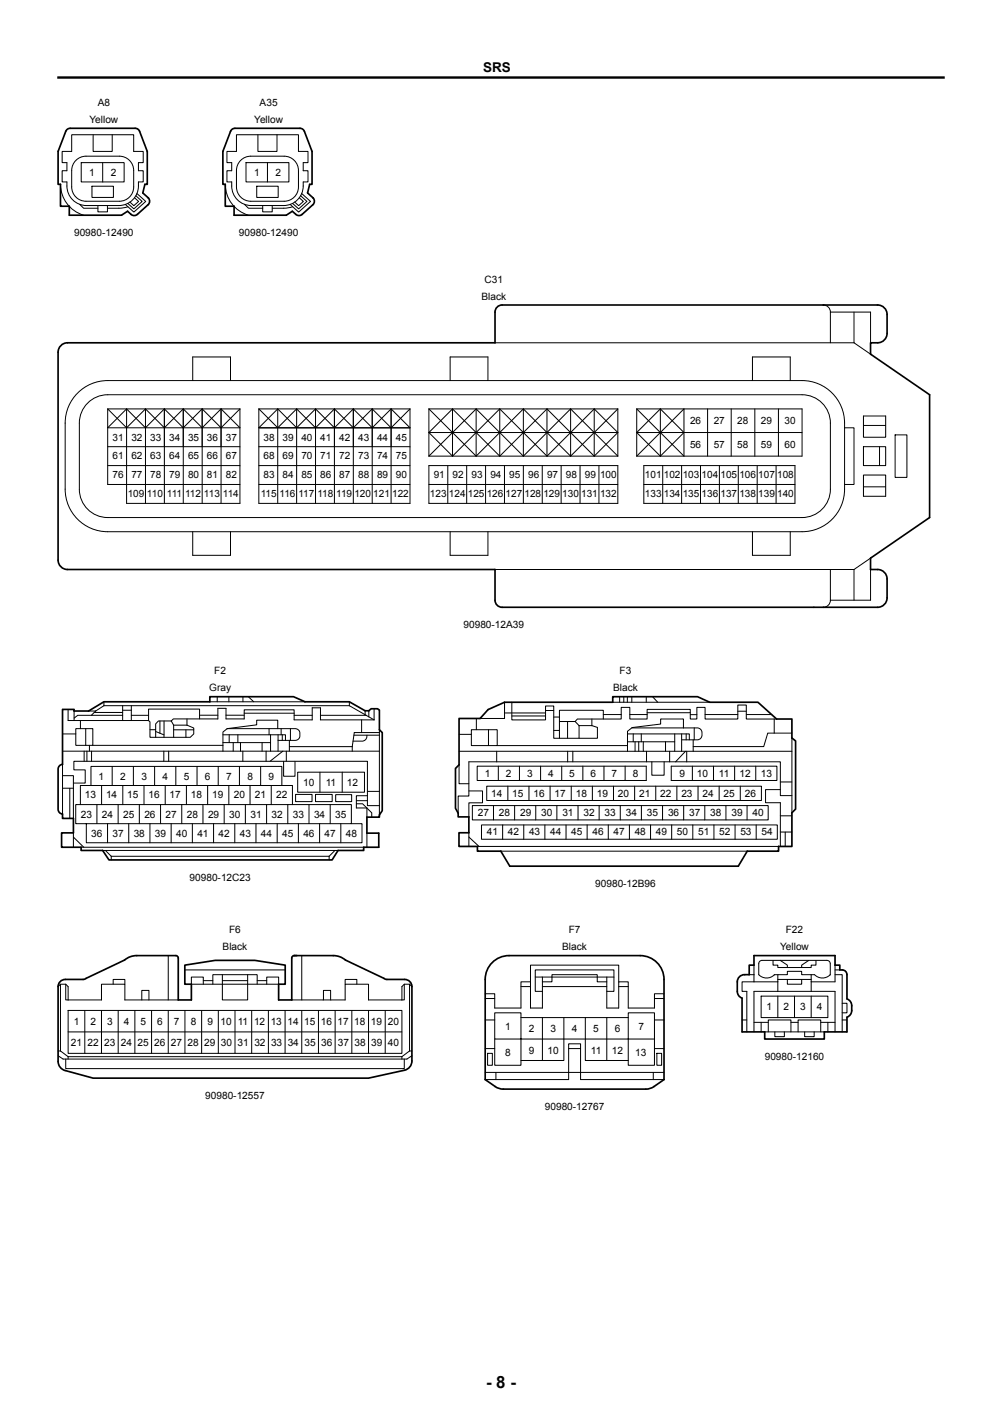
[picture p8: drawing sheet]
<svg xmlns="http://www.w3.org/2000/svg" width="210mm" height="297mm" viewBox="0 0 210 297" stroke-linecap="round" stroke-linejoin="round" font-family="sans-serif">
<g fill="none" stroke="#000" stroke-width=".21">
<path d="M12.7 38.6a6.8 6.8 0 0 0 4.8 6.5M15 28.2h13v3.5h2v2.4h-1v1.7h1v2.3h-1a4.2 4.2 0 0 1-4.1 5h-6.8a4.2 4.2 0 0 1-4.1-5h-1v-2.3h1v-1.7h-1v-2.4h2zM15.7 33.9a2.99 2.99 0 0 1 2.3-1.2h7a3 3 0 0 1 3 3v3.5a3 3 0 0 1-3 3h-7a3 3 0 0 1-3-3l.1-4.2zM17 34.1h9v4h-9zM19.3 39h4.5v2.4h-4.5zM19.5 28.2v3.5h4v-3.5M21.5 34.1v4M47.2 38.6a6.8 6.8 0 0 0 4.9 6.5M49.6 28.2h13v3.5h2v2.4h-1v1.7h1v2.3h-1a4.2 4.2 0 0 1-4.1 5h-6.8a4.2 4.2 0 0 1-4.1-5h-1v-2.3h1v-1.7h-1v-2.4h2zM50.2 33.9a2.99 2.99 0 0 1 2.4-1.2h7a3 3 0 0 1 3 3v3.5a3 3 0 0 1-3 3h-7a3 3 0 0 1-3-3v-4.2zM51.6 34.1h9v4h-9zM53.8 39h4.5v2.4h-4.5z"/>
<path d="M54.1 28.2v3.5h4v-3.5M56.1 34.1v4M16.7 42.8l.8 .8h3M20.5 43.1v1.3h2v-1.3M26.8 43.3l-1.5 .3h-2.8M28.2 41.4l.8 .8-.9 .9-.9-.7M28.5 41l1.3 1.2-1.7 1.6-1.3-1.2M28.7 40.6l1.8 1.6-2.4 2.3-1.8-1.6M51.2 42.8l.9 .8h3M55.1 43.1v1.3h2v-1.3M61.3 43.3l-1.5 .3h-2.7M62.7 41.4l.9 .8-1 .9-.8-.7"/>
<path d="M63 41l1.3 1.2-1.7 1.6-1.3-1.2M63.2 40.6l1.9 1.6-2.5 2.3-1.8-1.6M40.4 79.8v-5h7.9v5M94.3 79.8v-5h8v5M103.7 71.8h75.3M157.7 79.8v-5h7.9v5M172.6 63.9a1.48 1.48 0 0 1 1.4 1.5M174 65.4v6.4M174 65.4h8.5v6.4M179 65.4v6.4M179 71.8l3.4 2.4M16.3 82.4a8.9 8.9 0 0 1 6.3-2.6h145.5a8.9 8.9 0 0 1 8.9 8.9v13.8a8.9 8.9 0 0 1-8.9 8.9h-145.5a8.9 8.9 0 0 1-8.9-8.9v-13.8a8.9 8.9 0 0 1 2.6-6.3z"/>
<path d="M18.4 84.5a5.9 5.9 0 0 1 4.2-1.8h145.5a5.9 5.9 0 0 1 5.9 6v13.8a5.9 5.9 0 0 1-5.9 6h-145.5a5.9 5.9 0 0 1-6-6v-13.8a5.9 5.9 0 0 1 1.8-4.2zM22.6 85.7v15.8h27.7M22.6 97.6h27.7M22.6 93.6h27.7M22.6 85.7h27.7M26.5 85.7v19.8h23.8v-19.8M26.5 85.7l-3.9 4h27.7l-4-4M30.5 85.7v19.8M30.5 85.7l3.9 4 4-4M30.5 85.7l-4 4-3.9-4M34.4 85.7v19.8M34.4 85.7l-3.9 4-4-4"/>
<path d="M38.4 85.7v19.8M42.4 85.7v19.8M42.4 85.7l-4 4-4-4M46.3 85.7v19.8M46.3 85.7l-3.9 4-4-4M50.3 85.7l-4 4-3.9-4M54.2 85.7v19.8h31.7v-19.8M54.2 97.6h31.7M54.2 93.6h31.7M54.2 85.7h31.7M58.2 85.7l-4 4h31.7l-3.9-4M58.2 85.7v19.8"/>
<path d="M62.2 85.7v19.8M62.2 85.7l-4 4-4-4M66.1 85.7v19.8M66.1 85.7l-3.9 4-4-4M70.1 85.7v19.8M70.1 85.7l-4 4-3.9-4M74 85.7v19.8M74 85.7l-3.9 4-4-4M78 85.7v19.8M78 85.7l-4 4-3.9-4M82 85.7v19.8M82 85.7l-4 4-4-4"/>
<path d="M85.9 85.7l-3.9 4-4-4M89.9 97.6h39.6v7.9h-39.6zM89.9 85.7h39.6M89.9 95.6h39.6M89.9 90.7h39.6M89.9 85.7v9.9M89.9 85.7l9.9 9.9M89.9 90.7l4.9 4.9M93.8 97.6v7.9M94.8 85.7v9.9M94.8 85.7l-4.9 5M94.8 85.7l9.9 9.9"/>
<path d="M97.8 97.6v7.9M99.8 85.7v9.9M99.8 85.7l-9.9 9.9M99.8 85.7l9.9 9.9M101.8 97.6v7.9M104.7 85.7v9.9M104.7 85.7l-9.9 9.9M104.7 85.7l9.9 9.9M105.7 97.6v7.9M109.7 85.7v9.9M109.7 97.6v7.9M109.7 85.7l-9.9 9.9"/>
<path d="M109.7 85.7l9.9 9.9M113.6 97.6v7.9M114.6 85.7v9.9M114.6 85.7l-9.9 9.9M114.6 85.7l9.9 9.9M117.6 97.6v7.9M119.6 85.7v9.9M119.6 85.7l-9.9 9.9M119.6 85.7l9.9 9.9M121.6 97.6v7.9M124.5 85.7v9.9M124.5 85.7l-9.9 9.9"/>
<path d="M124.5 85.7l5 5M125.5 97.6v7.9M129.5 85.7v9.9M129.5 85.7l-9.9 9.9M129.5 90.7l-5 4.9M133.4 85.7h34.7v9.9h-34.7M133.4 90.7h34.7M133.4 85.7l9.9 9.9v-9.9l-9.9 9.9M133.4 85.7v9.9M133.4 90.7l5 4.9M134.9 97.6h31.7v7.9h-31.7zM138.4 85.7v9.9"/>
<path d="M138.4 85.7l-5 5M138.4 85.7l4.9 5-4.9 4.9M138.9 97.6v7.9M142.9 97.6v7.9M146.8 97.6v7.9M148.3 85.7v9.9M150.8 97.6v7.9M153.2 85.7v9.9M154.7 97.6v7.9M158.2 85.7v9.9M158.7 97.6v7.9M162.7 97.6v7.9"/>
<path d="M163.1 85.7v9.9M177 89.7h2v11.8h-2M181 93.6h4.6v4h-4.6zM181 89.2h4.6M181 87.2h4.6v4.4h-4.6zM181 99.6h4.6v4.4h-4.6zM184.3 93.6v4M187.6 91.2h2.5v8.9h-2.5zM40.4 111.4v5h7.9v-5M54.2 101.5h31.7M89.9 101.5h39.6M94.3 111.4v5h8v-5"/>
<path d="M103.7 119.4h75.3M134.9 101.5h31.7M157.7 111.4v5h7.9v-5M174 119.4v6.4M179 119.4v6.4M181 102h4.6M182.5 119.4v6.4h-8.5M182.5 117l-3.5 2.4M174 125.8a1.48 1.48 0 0 1-1.4 1.5M13.1 157.4h66.4M13.1 153.8h2.8M15.5 149v2"/>
<path d="M15.9 152.7h3.6v3.5h-3.6zM16.9 151v1.7M17.6 157.4v2.2M18 152.7v3.5M18.2 157.4v2.2M18.6 149h1.4M18.7 156.2v1.2M19.2 157.4v2.2M19.5 156.2h27.2M19.7 149.3h6M20 149l-.9 .9M21.8 147.9h51.4"/>
<path d="M21.8 147.1v.8M21.8 147.9l-1.8 1.1M25.7 149.9h-9.4l-.8 .6M25.7 147.9v3.1h-11.4v-2.3M25.7 151h5.4M25.7 148.9h1.8M27.5 147.9v3.1M27.5 149.9h3.6M31.1 151l.3 .3v3.2h8.5l.7-.7v-1.2l-1.4-.6M31.4 152.9h1.2M32.6 153.3l1.8 .7M33.5 151.1v2.6"/>
<path d="M34.3 157.4v2.2M34.4 151.1v3.4M35.4 157.4v2.2M35.9 151.1h-2.7l-.6 .6v2.8M35.9 151.1l.5 .9M36.4 152h2.8M36.4 152v2.5M36.4 153h4.2M39 153v1.5M39.2 150.7v1.3M41.8 150.7v-2.1h-10.7v2.4M41.8 149.9h3.9"/>
<path d="M44 147.1h19.9M45.5 146v1.1M46.7 154h13.1v1.2M46.7 155.6h10M47.4 149.9h3.8M47.6 152.7h14.2a1.25 1.25 0 0 1 1.1 1.3 1.25 1.25 0 0 1-1.1 1.2h-3.5M47.6 152.7l-.9 .7v4M47.6 152.7l6.2-.8v-1h4.4v1.8M48 146v1.1M48 154v1.6M48.9 155.6v1.8M49.9 154v1.6"/>
<path d="M50.4 155.6v1.8M50.9 157.4v2.2M50.9 146v1.1M51.2 149.5h10.4M52 146l1.2 1.1M54.9 155.6v1.8M55.8 157.4v2.2M56.4 152.7v1.3M56.7 154v3.4M58.3 154v3.4M58.9 152.7v1.3M59.2 154v1.2"/>
<path d="M59.3 157.4l-2.7 2.2M59.4 159.6v3.1h2.4v-3.1M60 157.4v2.2M60.6 155.2v2.2M60.6 156.5h13.2M60.9 152.7v2.5M61.6 149.9h3.8M67.2 149.9h9.5M73.2 147.1v.8M73.2 147.9l5.2 3M73.8 156.5v.9M74.2 154.1h5.3"/>
<path d="M75.8 150.9v2.6M76.5 149v.8M76.9 154.1a1.05 1.05 0 0 1-1 1.2h-1.9M77.3 149v1.2M78.4 150.9h-11.2v-2.5h-1.8v2.5h-3.8v-2.1h-10.4v1.9h-3.8v-2.2h-1.7v2.2h-9.4l-.4 .4M78.4 148.6v2.3M79.5 153.5h-5.2l-.5 3M79.5 153v17.8M96.2 157.5h69.8M96.2 153.9h2.6M98.8 152.9h5.4v3.4h-5.4zM99.8 150.6v2.3"/>
<path d="M102.4 152.9v3.4M104.1 157.5v2.2M104.2 156.3h27.3M105.7 147.2v3.4h-5.1M105.7 149.4h8.6M107.3 147.2v3.7h7v-2.9h1.8v6.7h9.1v-2.2l-1.2-.4M107.3 150.1h7M114.3 148.9h1.8M116.1 150.3h1.1M116.1 153.1h1.1M117.2 151.2h3.3M119 151.2v3.5"/>
<path d="M119 157.5v2.2M120.1 157.5v2.2M120.5 151.2l.9 .9M121.4 152.1v2.6M121.4 152.1h2.6M124 150.7v1.4M126.4 150.7v-1.8h-9.2v5.8M126.4 149.8h3.8M128.4 147.2h20.3M129.9 146v1.2M130.7 146v1.2M131.5 146v1.2"/>
<path d="M131.5 155.5h9.9M131.5 153.8h13v1.3M132 149.8h3.6M132.4 152.6h10.8M132.4 146v1.2M132.7 153.8v1.7M133.1 155.5v2M133.9 155.5v2M134.4 153.8v1.7M134.8 155.5v2M135.4 146v1.2M135.5 157.5v2.2"/>
<path d="M135.6 149.4h9.1M136.6 159.7v2.8h2.6v-2.8M136.8 146l1 1.2M139.5 155.5v2M140.3 157.5v2.2M141.4 153.8v3.7M142.9 153.8v3.7M143.2 152.6h2.9a1.28 1.28 0 0 1 1 1.2 1.28 1.28 0 0 1-1 1.3h-3.2M143.2 152.6v-1.9h-4.7v1.1l-6 .7-1 .8v4.2M143.7 157.5l-2.1 2.2M143.8 153.8v1.3M143.9 157.5v2.2"/>
<path d="M144.7 149.8h1.3M145.3 155.1v2.4M145.5 152.6v2.5M147.8 149.8h6.8M154.6 149.1h1.8M156.4 149.8h5.3M162.3 150.7v3M162.8 150.7h-6.4v-2.9h-1.8v2.9h-6.8v-2.4h-1.8v2.4h-1.3v-2h-9.1v2h-3.6v-2.4h-1.8v2.4h-9.2l-.5 .5M166 154.7v15.7M166 153.7h-5.1l-.8 2.8h-14.8M13.1 162.6h2.3v8.9M13.1 160.2v10.4"/>
<path d="M13.1 165.2h2.3M14.6 165.2v6.3M15.4 164.1h2.5v-2.7h-2.4v-1.8h61.5v9.3h2.5M15.4 174.6v3M15.4 175.4l2.1 2.2M17 177.6h59.2M18.1 172.6v4h57.8v-4h-60v-4h57.7v4M19.1 164.6v-4h40v4M20.3 168.6v4M21.3 164.6v4M21.5 178.3h49.3M22.1 178.3l1.2 1.2"/>
<path d="M22.5 172.6v4M23.3 179.5h45.7M23.3 179.5v.7M23.5 160.6v4M24.8 168.6v4M25.7 164.6v4M27 172.6v4M28 160.6v4M29.2 168.6v4M30.2 164.6v4M31.4 172.6v4M32.4 160.6v4"/>
<path d="M33.6 168.6v4M34.6 164.6v4M35.9 172.6v4M36.8 160.6v4M38.1 168.6v4M39.1 164.6v4M40.3 172.6v4M41.3 160.6v4M42.5 168.6v4M43.5 164.6v4M44.8 172.6v4M45.7 160.6v4"/>
<path d="M47 168.6v4M48 164.6v4M49.2 172.6v4M50.2 160.6v4M51.4 168.6v4M52.4 164.6v4M53.6 172.6v4M54.6 160.6v4M55.9 168.6v4M56.8 164.6v4M58.1 172.6v4M60.3 168.6v4"/>
<path d="M61.3 168.6v-4h-44.5v4M62 166.5h3.4v1.5h-3.4zM62.4 161.8h14v4.2h-14zM62.5 172.6v4M64.8 168.6v4M66.1 166.5h3.5v1.5h-3.5zM67 172.6v4M67.1 161.8v4.2M69 179.5v.7M69.2 168.6v4M70.2 178.3l-1.2 1.2M70.4 166.6h3.3v1.4h-3.3z"/>
<path d="M71.4 172.6v4M71.7 161.8v4.2M74.7 168.5h1.3l1.9 1.9v.9M74.7 167.8h2.3M76.9 174.6v3M77 166.8h-2.3v2.6h2.2v1.9M77 165.9h2.5M96.2 160.3v4h2.1M98.3 165.8h2.8v2.5h-2.8v2.9M98.3 175.4l2.1 2M98.3 174.5v2.9M99 168.9h62v3h-62z"/>
<path d="M100 160.6h35.4v3h-35.4zM100.1 177.4h63.1M100.9 172.9h62v3h-62zM102 164.8h57.6v3h-57.6zM103.4 168.9v3M104.4 160.6v3M105 178.4h51.6M105.3 172.9v3M106.4 164.8v3M107.9 168.9v3M108.9 160.6v3M109.8 172.9v3"/>
<path d="M110.9 164.8v3M112.3 168.9v3M113.3 160.6v3M114.2 172.9v3M115.3 164.8v3M116.7 168.9v3M117.7 160.6v3M118.6 172.9v3M119.7 164.8v3M121.1 168.9v3M122.2 160.6v3M123.1 172.9v3"/>
<path d="M124.1 164.8v3M125.6 168.9v3M126.6 160.6v3M127.5 172.9v3M128.6 164.8v3M130 168.9v3M131 160.6v3M131.9 172.9v3M133 164.8v3M134.4 168.9v3M136.3 172.9v3M137.4 164.8v3"/>
<path d="M138.9 168.9v3M140.7 160.6h22.1v3h-22.1zM140.8 172.9v3M141.9 164.8v3M143.3 168.9v3M145.1 160.6v3M145.2 172.9v3M146.3 164.8v3M147.7 168.9v3M149.5 160.6v3M149.6 172.9v3M150.7 164.8v3"/>
<path d="M152.1 168.9v3M154 160.6v3M154.1 172.9v3M155.1 164.8v3M156.6 168.9v3M158.4 160.6v3M158.5 172.9v3M163.5 165.5h-3.1v2.7h3.1v9.2M163.5 163.9h2.5M163.5 171h2.5M163.5 174.4h2.5M164.6 174.4v3"/>
<path d="M166 166.8h-2.5v-7.1h-65.2v7.1h-2.3v3.6M12.2 206.8l.5-.5h1.1l.5 .5v2.8M12.7 206.3v14M13.8 206.3v3.3h.5M14.3 211.8h69.9v9h-69.9zM14.3 209.6h7v-3.3h4.9v3.3h11.2M14.3 216.3h69.9M17.8 211.8v9M21.3 211.8v9M23.7 206.3v-1h2.5v1M24.8 211.8v9M28.3 211.8v9"/>
<path d="M29.7 209.6v-2h1.5v2M31.8 211.8v9M35.3 200.3v9.3M35.3 211.8v9M38.7 203.3h21.1M38.8 211.8v9M42.3 211.8v9M42.6 206.3v-1.5h-2.5v1.5h18.3v-1.5h-2.5v1.5M42.6 205.5h2M44.6 206.3v-2h9.3v2M45.8 211.8v9M46.6 204.3v5.3h5.3v-5.3"/>
<path d="M46.6 205.5h5.3M49.3 211.8v9M52.8 211.8v9M53.9 205.5h2M56.2 211.8v9M59.7 211.8v9M61.1 209.6h11.2v-3.3h4.9v3.3h7M63.2 200.3v9.3M63.2 211.8v9M66.7 211.8v9M67.8 209.6v-2h1.5v2M70.2 211.8v9"/>
<path d="M72.3 206.3v-1h2.5v1M73.7 211.8v9M77.2 211.8v9M80.7 211.8v9M84.7 206.3v3.3h-.5M85.8 206.3v14M86.3 206.8l-.5-.5h-1.1l-.5 .5v2.8M101.7 219.8h2M101.7 209.3h2M101.7 213.8h2M103.7 217.8v5.5h5.5v-11h-5.5v5.5h33.5v-5.5h-5.5v11h5.5v-5.5M109.2 213.3h22.5"/>
<path d="M109.2 206.8h2M111.2 205.8v-3.5h18.5v3.5M112.2 204.8h16.5M113.7 204.8v6.5h-2.5v-5.5h-2v5.5h-5.5v-3h-2M113.7 207.8h-1.5v-4.5h16.5v4.5h-1.5M113.7 205.8h2v-1.5h9.5v1.5h2M113.7 213.3v9M113.7 206.8h13.5M118.2 213.3v9h-9M119.2 219.8h2.5M122.7 213.3v9h9M127.2 204.8v6.5h2.5v-5.5h2v5.5h5.5v-3h2"/>
<path d="M127.2 213.3v9M129.7 206.8h2M137.2 219.8h2M137.2 209.3h2M137.2 213.8h2M155.5 213.8h1M157 204.3h1M158 216.3v-8.5h17v8.5M158 214.3h3M158 202.3v3.5M158 205.8h5M158 205.8h-2.5v2h1v8.5"/>
<path d="M159.5 208.8h14v4.5h-14zM159.5 214.3v2M160.3 216.3h12.5M161 216.3v-2.5h4.8v2.5M162 201.3v1h1v.5h7v-.5h1v-1M162.4 216.3v1h2v-1M163 204.3h-.7a2.29 2.29 0 0 1-3.3 0v-2.3a.7 .7 0 0 1 .7-.7h13.6a.7 .7 0 0 1 .7 .7v2.3a2.29 2.29 0 0 1-3.3 0h-.7M163 205.8v-1.5h2v-.7h3v.7h2v1.5M163 205.8v2M163 208.8v4.5M163 205.3h7M163.5 201.3l1.5 1v.5"/>
<path d="M165 205.3v1h3v-1M165.8 214.3h1.5M166.5 208.8v4.5M167.3 216.3v-2.5h4.7v2.5M168.6 216.3v1h2v-1M169.5 201.3l-1.5 1v.5M170 205.8v2M170 208.8v4.5M172 214.3h3M173.5 214.3v2M175 204.3h1.5v12M175 203.3h1"/>
<path d="M175 202.3v3.5h-5M176.5 210.3h1v2h-1M176.5 213.8h1M12.2 221.3l1 .7h72.1l1-.7M12.2 220.3h.5M12.7 220.3l1.6 1.2M13.8 222v2h70.9v-2M14.3 221.5v.5M14.3 221.5h69.9M84.2 221.5v.5M85.8 220.3h.5M85.8 220.3l-1.6 1.2"/>
<path d="M101.7 226.3h17.5v-7.5h2.5v7.5h17.5M101.7 224.8h37.5M102.2 220.8h1v2.5h-1zM103.9 224.8v1.5M136.9 224.8v1.5M137.7 220.8h1v2.5h-1z"/>
</g>
<path d="M13.9 27.3l.8-.4h13.6a.98 .98 0 0 1 1 .6l1.6 4.2v6.9h-.5l-.5 1.8 1.2 1.1a1 1 0 0 1-.1 1.4l-2.2 2a.99 .99 0 0 1-1.3 0l-.8-.6-1.2 .8h-11v-1.9h-1.8v-4.6h-.5v-6.9zM48.5 27.3l.7-.4h13.7a.98 .98 0 0 1 .9 .6l1.6 4.2v6.9h-.5l-.4 1.8 1.1 1.1a1 1 0 0 1 0 1.4l-2.3 2a.99 .99 0 0 1-1.3 0l-.7-.6-1.3 .8h-10.9v-1.9h-1.9v-4.6h-.5v-6.9zM12.8 72.4l.8-.5 .6-.1h89.5v-6.4a1.48 1.48 0 0 1 1.5-1.5h78.7a1.98 1.98 0 0 1 2 2v2a3.6 3.6 0 0 1-.6 3.4 3.1 3.1 0 0 1-2.8 .5l-.1 2.4 12.4 8.5v25.8l-12.3 8.5v2.4a2.87 2.87 0 0 1 3.1 .9l.3 1v2a3.6 3.6 0 0 1-.6 3.4l-.8 .5-.6 .1h-78.7a1.48 1.48 0 0 1-1.5-1.5v-6.4h-89.5a1.98 1.98 0 0 1-2-2v-43.6v-.5zM13.1 148.7h2.4v.3h3.1l3.2-1.9h22.2v-1.1h17.5l2.4 1.1h9.3l3.3 1.9h.8l.5-.4h1.3l.4 .2v4.2l.6 .5v16.4l-.6 .9v.5h-2.6v3.3h2.5v3h-3.2v.7h-5.4l-1.2 1.9h-46.8l-1.3-1.9h-4.5v-.7h-4.1v-3h2.5v-3.1h-2.3v-.9a1 1 0 0 1-.9-1v-8.4a1 1 0 0 1 .9-1zM96.2 150.6h4.4l1.7-1.9 3.4-1.5h22.7v-1.2h17.8l2.5 1.2h10.2l3.9 3.5h3.2v4l.7 .6v14.3l-.7 .8v7h-2.8v1h-6.6l-1.9 3.1h-47.9l-1.8-3.1h-4.9v-1h-3.9v-2.9h2.1v-3.3h-2.3v-.8l-.5-1v-8.3l.7-.8zM12.8 205.6l.9-.3h3.9l8.5-4.1 .8-.5 .8-.3 1-.1h8.2l.4 .2 .1 9.1h2.7v-3.3h-1.4v-4l6.4-1h8.3l6.4 1v4h-1.4v3.3h2.7v-8.8l.1-.3 .4-.2 9.2 .1 10.1 4.9h3.9a1.5 1.5 0 0 1 1.5 1.5v15.6a1.98 1.98 0 0 1-1.5 1.9l-7.6 1.7h-57.7l-5.8-1.6a1.97 1.97 0 0 1-1.5-2v-15.6l.1-.5zM103.5 201.5a5 5 0 0 1 3.2-1.2h27.5a5 5 0 0 1 5 5v21l-2.1 1.4-1 .5-.7 .1h-29.9l-1.4-.4-2.4-1.6v-21a5 5 0 0 1 1.8-3.8zM158 200.3h17v2h1v1a1.15 1.15 0 0 1 1.5 1v5.1a2.24 2.24 0 0 1 .8 3.1l-.8 .7v3.1h-4.7v1.5h-12.5v-1.5h-4.8v-7.1a1.47 1.47 0 0 1-1-1.4v-2a1.5 1.5 0 0 1 1.5-1.5h1v-2h1z" fill="none" stroke="#000" stroke-width=".35"/>
<path d="M12 16.3h186" fill="none" stroke="#000" stroke-width=".5"/>
<text font-size="3.5" x="101.9" y="290.9">- 8 -</text>
<text font-size="2.8" x="101.2" y="15.1">SRS</text>
<g font-size="2.1">
<text x="20.5" y="22.2">A8</text>
<text x="54.4" y="22.2">A35</text>
<text x="18.7" y="25.7">Yellow</text>
<text x="53.3" y="25.7">Yellow</text>
<text x="18.7" y="36.8">1</text>
<text x="23.2" y="36.8">2</text>
<text x="53.3" y="36.8">1</text>
<text x="57.8" y="36.8">2</text>
<text x="15.5" y="49.6">90980-12490</text>
<text x="50.1" y="49.6">90980-12490</text>
<text x="101.6" y="59.2">C31</text>
<text x="100.9" y="62.8">Black</text>
<text x="144.6" y="89">26</text>
<text x="149.6" y="89">27</text>
<text x="154.5" y="89">28</text>
<text x="159.5" y="89">29</text>
<text x="164.4" y="89">30</text>
<text x="23.6" y="92.3">31</text>
<text x="27.5" y="92.3">32</text>
<text x="31.5" y="92.3">33</text>
<text x="35.5" y="92.3">34</text>
<text x="39.4" y="92.3">35</text>
<text x="43.4" y="92.3">36</text>
<text x="47.3" y="92.3">37</text>
<text x="55.3" y="92.3">38</text>
<text x="59.2" y="92.3">39</text>
<text x="63.2" y="92.3">40</text>
<text x="67.1" y="92.3">41</text>
<text x="71.1" y="92.3">42</text>
<text x="75.1" y="92.3">43</text>
<text x="79" y="92.3">44</text>
<text x="83" y="92.3">45</text>
<text x="144.6" y="93.9">56</text>
<text x="149.6" y="93.9">57</text>
<text x="154.5" y="93.9">58</text>
<text x="159.5" y="93.9">59</text>
<text x="164.4" y="93.9">60</text>
<text x="23.6" y="100.3">76</text>
<text x="23.6" y="96.3">61</text>
<text x="27.5" y="100.3">77</text>
<text x="27.5" y="96.3">62</text>
<text x="31.5" y="100.3">78</text>
<text x="31.5" y="96.3">63</text>
<text x="35.5" y="100.3">79</text>
<text x="35.5" y="96.3">64</text>
<text x="39.4" y="100.3">80</text>
<text x="39.4" y="96.3">65</text>
<text x="43.4" y="96.3">66</text>
<text x="43.4" y="100.3">81</text>
<text x="47.3" y="100.3">82</text>
<text x="47.3" y="96.3">67</text>
<text x="55.3" y="96.3">68</text>
<text x="55.3" y="100.3">83</text>
<text x="59.2" y="96.3">69</text>
<text x="59.2" y="100.3">84</text>
<text x="63.2" y="96.3">70</text>
<text x="63.2" y="100.3">85</text>
<text x="67.1" y="96.3">71</text>
<text x="67.1" y="100.3">86</text>
<text x="71.1" y="96.3">72</text>
<text x="71.1" y="100.3">87</text>
<text x="75.1" y="96.3">73</text>
<text x="75.1" y="100.3">88</text>
<text x="79" y="96.3">74</text>
<text x="79" y="100.3">89</text>
<text x="83" y="96.3">75</text>
<text x="83" y="100.3">90</text>
<text x="90.9" y="100.3">91</text>
<text x="94.9" y="100.3">92</text>
<text x="98.8" y="100.3">93</text>
<text x="102.8" y="100.3">94</text>
<text x="106.7" y="100.3">95</text>
<text x="110.7" y="100.3">96</text>
<text x="114.7" y="100.3">97</text>
<text x="118.6" y="100.3">98</text>
<text x="122.6" y="100.3">99</text>
<text x="125.8" y="100.3">100</text>
<text x="135.2" y="100.3">101</text>
<text x="139.1" y="100.3">102</text>
<text x="143.1" y="100.3">103</text>
<text x="147" y="100.3">104</text>
<text x="151" y="100.3">105</text>
<text x="155" y="100.3">106</text>
<text x="158.9" y="100.3">107</text>
<text x="162.9" y="100.3">108</text>
<text x="26.8" y="104.2">109</text>
<text x="30.8" y="104.2">110</text>
<text x="35" y="104.2">111</text>
<text x="38.8" y="104.2">112</text>
<text x="42.8" y="104.2">113</text>
<text x="46.7" y="104.2">114</text>
<text x="54.6" y="104.2">115</text>
<text x="58.6" y="104.2">116</text>
<text x="62.6" y="104.2">117</text>
<text x="66.5" y="104.2">118</text>
<text x="70.5" y="104.2">119</text>
<text x="74.3" y="104.2">120</text>
<text x="78.2" y="104.2">121</text>
<text x="82.2" y="104.2">122</text>
<text x="90.1" y="104.2">123</text>
<text x="94.1" y="104.2">124</text>
<text x="98" y="104.2">125</text>
<text x="102" y="104.2">126</text>
<text x="106" y="104.2">127</text>
<text x="109.9" y="104.2">128</text>
<text x="113.9" y="104.2">129</text>
<text x="117.8" y="104.2">130</text>
<text x="121.8" y="104.2">131</text>
<text x="125.8" y="104.2">132</text>
<text x="135.2" y="104.2">133</text>
<text x="139.1" y="104.2">134</text>
<text x="143.1" y="104.2">135</text>
<text x="147" y="104.2">136</text>
<text x="151" y="104.2">137</text>
<text x="155" y="104.2">138</text>
<text x="158.9" y="104.2">139</text>
<text x="162.9" y="104.2">140</text>
<text x="97.1" y="131.7">90980-12A39</text>
<text x="44.9" y="141.3">F2</text>
<text x="129.9" y="141.3">F3</text>
<text x="43.8" y="144.9">Gray</text>
<text x="128.5" y="144.9">Black</text>
<text x="17.8" y="167.4">13</text>
<text x="20.6" y="163.4">1</text>
<text x="22.2" y="167.4">14</text>
<text x="25.2" y="163.4">2</text>
<text x="26.7" y="167.4">15</text>
<text x="29.6" y="163.4">3</text>
<text x="31.1" y="167.4">16</text>
<text x="34.1" y="163.4">4</text>
<text x="35.6" y="167.4">17</text>
<text x="38.5" y="163.4">5</text>
<text x="40" y="167.4">18</text>
<text x="43" y="163.4">6</text>
<text x="44.4" y="167.4">19</text>
<text x="47.4" y="163.4">7</text>
<text x="49" y="167.4">20</text>
<text x="51.8" y="163.4">8</text>
<text x="53.4" y="167.4">21</text>
<text x="56.3" y="163.4">9</text>
<text x="57.9" y="167.4">22</text>
<text x="63.5" y="164.8">10</text>
<text x="68.3" y="164.8">11</text>
<text x="72.7" y="164.7">12</text>
<text x="101.6" y="162.8">1</text>
<text x="102.9" y="167.1">14</text>
<text x="106" y="162.8">2</text>
<text x="107.4" y="167.1">15</text>
<text x="110.5" y="162.8">3</text>
<text x="111.8" y="167.1">16</text>
<text x="114.9" y="162.8">4</text>
<text x="116.2" y="167.1">17</text>
<text x="119.3" y="162.8">5</text>
<text x="120.7" y="167.1">18</text>
<text x="123.7" y="162.8">6</text>
<text x="125.1" y="167.1">19</text>
<text x="128.2" y="162.8">7</text>
<text x="129.5" y="167.1">20</text>
<text x="132.6" y="162.8">8</text>
<text x="133.9" y="167.1">21</text>
<text x="138.4" y="167.1">22</text>
<text x="142.4" y="162.8">9</text>
<text x="142.8" y="167.1">23</text>
<text x="146.1" y="162.8">10</text>
<text x="147.2" y="167.1">24</text>
<text x="150.7" y="162.8">11</text>
<text x="151.7" y="167.1">25</text>
<text x="155" y="162.8">12</text>
<text x="156.1" y="167.1">26</text>
<text x="159.4" y="162.8">13</text>
<text x="16.9" y="171.4">23</text>
<text x="21.4" y="171.4">24</text>
<text x="25.8" y="171.4">25</text>
<text x="30.3" y="171.4">26</text>
<text x="34.7" y="171.4">27</text>
<text x="39.1" y="171.4">28</text>
<text x="43.6" y="171.4">29</text>
<text x="48" y="171.4">30</text>
<text x="52.5" y="171.4">31</text>
<text x="56.9" y="171.4">32</text>
<text x="61.4" y="171.4">33</text>
<text x="65.8" y="171.4">34</text>
<text x="70.3" y="171.4">35</text>
<text x="100.1" y="171.1">27</text>
<text x="104.6" y="171.1">28</text>
<text x="109" y="171.1">29</text>
<text x="113.4" y="171.1">30</text>
<text x="117.9" y="171.1">31</text>
<text x="122.3" y="171.1">32</text>
<text x="126.7" y="171.1">33</text>
<text x="131.1" y="171.1">34</text>
<text x="135.6" y="171.1">35</text>
<text x="140" y="171.1">36</text>
<text x="144.4" y="171.1">37</text>
<text x="148.9" y="171.1">38</text>
<text x="153.3" y="171.1">39</text>
<text x="157.7" y="171.1">40</text>
<text x="19.1" y="175.4">36</text>
<text x="23.6" y="175.4">37</text>
<text x="28" y="175.4">38</text>
<text x="32.5" y="175.4">39</text>
<text x="36.9" y="175.4">40</text>
<text x="41.4" y="175.4">41</text>
<text x="45.8" y="175.4">42</text>
<text x="50.2" y="175.4">43</text>
<text x="54.7" y="175.4">44</text>
<text x="59.1" y="175.4">45</text>
<text x="63.6" y="175.4">46</text>
<text x="68" y="175.4">47</text>
<text x="72.5" y="175.4">48</text>
<text x="102" y="175.1">41</text>
<text x="106.4" y="175.1">42</text>
<text x="110.9" y="175.1">43</text>
<text x="115.3" y="175.1">44</text>
<text x="119.7" y="175.1">45</text>
<text x="124.2" y="175.1">46</text>
<text x="128.6" y="175.1">47</text>
<text x="133" y="175.1">48</text>
<text x="137.4" y="175.1">49</text>
<text x="141.9" y="175.1">50</text>
<text x="146.3" y="175.1">51</text>
<text x="150.7" y="175.1">52</text>
<text x="155.2" y="175.1">53</text>
<text x="159.6" y="175.1">54</text>
<text x="39.7" y="184.6">90980-12C23</text>
<text x="124.7" y="185.9">90980-12B96</text>
<text x="48" y="195.6">F6</text>
<text x="119.2" y="195.6">F7</text>
<text x="164.7" y="195.6">F22</text>
<text x="46.7" y="199.1">Black</text>
<text x="117.8" y="199.1">Black</text>
<text x="163.5" y="199.1">Yellow</text>
<text x="15.5" y="214.8">1</text>
<text x="19" y="214.8">2</text>
<text x="22.5" y="214.8">3</text>
<text x="26" y="214.8">4</text>
<text x="29.5" y="214.8">5</text>
<text x="33" y="214.8">6</text>
<text x="36.5" y="214.8">7</text>
<text x="40" y="214.8">8</text>
<text x="43.5" y="214.8">9</text>
<text x="46.2" y="214.8">10</text>
<text x="49.8" y="214.8">11</text>
<text x="53.2" y="214.8">12</text>
<text x="56.7" y="214.8">13</text>
<text x="60.2" y="214.8">14</text>
<text x="63.7" y="214.8">15</text>
<text x="67.2" y="214.8">16</text>
<text x="70.7" y="214.8">17</text>
<text x="74.2" y="214.8">18</text>
<text x="77.7" y="214.8">19</text>
<text x="81.3" y="214.8">20</text>
<text x="105.9" y="215.8">1</text>
<text x="133.8" y="215.8">7</text>
<text x="160.7" y="211.8">1</text>
<text x="164.2" y="211.8">2</text>
<text x="167.7" y="211.8">3</text>
<text x="171.2" y="211.8">4</text>
<text x="14.8" y="219.3">21</text>
<text x="18.3" y="219.3">22</text>
<text x="21.8" y="219.3">23</text>
<text x="25.3" y="219.3">24</text>
<text x="28.8" y="219.3">25</text>
<text x="32.3" y="219.3">26</text>
<text x="35.8" y="219.3">27</text>
<text x="39.3" y="219.3">28</text>
<text x="42.8" y="219.3">29</text>
<text x="46.3" y="219.3">30</text>
<text x="49.8" y="219.3">31</text>
<text x="53.3" y="219.3">32</text>
<text x="56.8" y="219.3">33</text>
<text x="60.3" y="219.3">34</text>
<text x="63.8" y="219.3">35</text>
<text x="67.3" y="219.3">36</text>
<text x="70.8" y="219.3">37</text>
<text x="74.3" y="219.3">38</text>
<text x="77.8" y="219.3">39</text>
<text x="81.3" y="219.3">40</text>
<text x="105.9" y="221.3">8</text>
<text x="110.9" y="220.8">9</text>
<text x="110.9" y="216.3">2</text>
<text x="114.8" y="220.8">10</text>
<text x="115.4" y="216.3">3</text>
<text x="119.8" y="216.3">4</text>
<text x="123.8" y="220.8">11</text>
<text x="124.3" y="216.3">5</text>
<text x="128.2" y="220.8">12</text>
<text x="128.8" y="216.3">6</text>
<text x="133.1" y="221.3">13</text>
<text x="160.3" y="222.2">90980-12160</text>
<text x="43" y="230.3">90980-12557</text>
<text x="114.2" y="232.6">90980-12767</text>
</g>
</svg>
